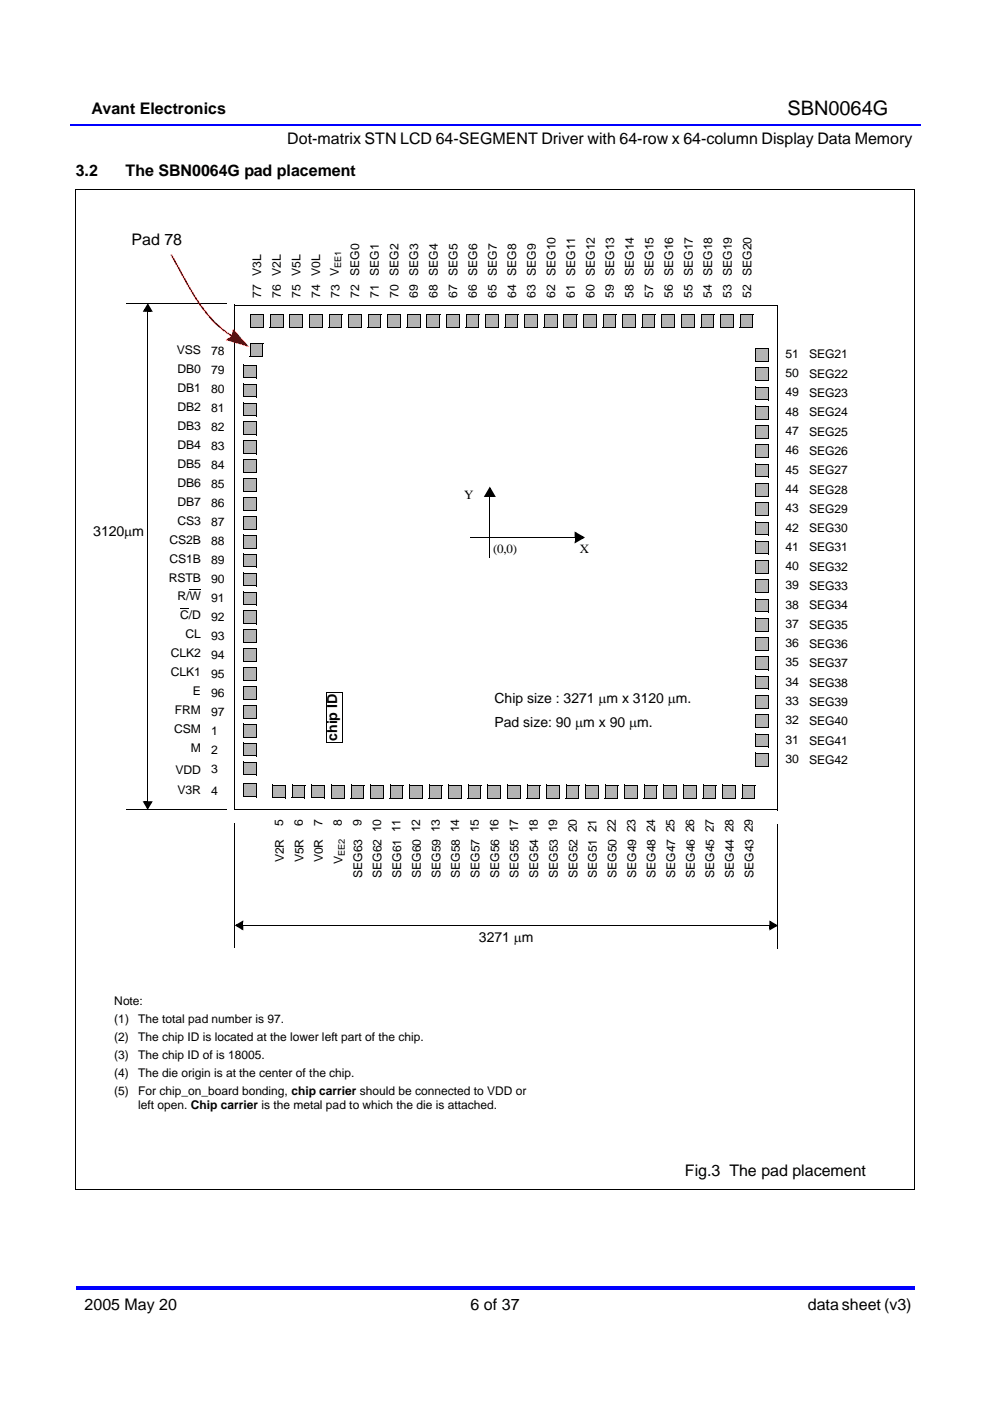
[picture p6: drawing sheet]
<svg xmlns="http://www.w3.org/2000/svg" width="210mm" height="297mm" viewBox="0 0 210 297" stroke-linecap="round" stroke-linejoin="round" font-family="sans-serif">
<path d="M14.8 26.6h180.3" fill="none" stroke="#00f" stroke-width=".42"/>
<path d="M16 272.6h177.9v.7h-177.9z" fill="#00f"/>
<path d="M49.7 64.7h115.2v107h-115.2z" fill="#fff"/>
<path d="M49.7 64.6v107.1M49.7 64.7h115.3M164.8 64.7v107.1M49.6 171.7h115.2" fill="none" stroke="#000" stroke-width=".21"/>
<path d="M160.2 114.7h2.7v2.7h-2.7z" fill="#b3b3b3"/>
<path d="M160.1 117.5h2.8M160.2 114.8h2.8M160.2 114.7v2.8M162.9 114.8v2.8" fill="none" stroke="#000" stroke-width=".21"/>
<path d="M160.2 82h2.7v2.7h-2.7z" fill="#b3b3b3"/>
<path d="M160.1 84.8h2.8M160.2 82v2.8M160.2 82.1h2.8M162.9 82.1v2.8" fill="none" stroke="#000" stroke-width=".21"/>
<path d="M160.2 118.8h2.7v2.7h-2.7z" fill="#b3b3b3"/>
<path d="M160.2 118.9h2.8M160.2 118.7v2.8M162.9 118.9v2.7M160.1 121.5h2.8" fill="none" stroke="#000" stroke-width=".21"/>
<path d="M160.2 86.1h2.7v2.7h-2.7z" fill="#b3b3b3"/>
<path d="M160.1 88.8h2.8M160.2 86v2.8M160.2 86.1h2.8M162.9 86.1v2.8" fill="none" stroke="#000" stroke-width=".21"/>
<path d="M160.2 90.2h2.7v2.7h-2.7z" fill="#b3b3b3"/>
<path d="M160.1 92.9h2.8M160.2 90.1v2.8M160.2 90.2h2.8M162.9 90.2v2.8" fill="none" stroke="#000" stroke-width=".21"/>
<path d="M160.2 94.3h2.7v2.7h-2.7z" fill="#b3b3b3"/>
<path d="M160.1 97h2.8M160.2 94.3h2.8M160.2 94.2v2.8M162.9 94.3v2.8" fill="none" stroke="#000" stroke-width=".21"/>
<path d="M160.2 98.4h2.7v2.7h-2.7z" fill="#b3b3b3"/>
<path d="M160.2 98.4h2.8M160.2 98.3v2.8M162.9 98.4v2.8M160.1 101.1h2.8" fill="none" stroke="#000" stroke-width=".21"/>
<path d="M160.2 122.9h2.7v2.7h-2.7z" fill="#b3b3b3"/>
<path d="M160.1 125.6h2.8M160.2 122.9h2.8M160.2 122.8v2.8M162.9 122.9v2.8" fill="none" stroke="#000" stroke-width=".21"/>
<path d="M160.2 102.5h2.7v2.7h-2.7z" fill="#b3b3b3"/>
<path d="M160.1 105.2h2.8M160.2 102.5h2.8M160.2 102.4v2.8M162.9 102.5v2.8" fill="none" stroke="#000" stroke-width=".21"/>
<path d="M160.2 127h2.7v2.7h-2.7z" fill="#b3b3b3"/>
<path d="M160.1 129.7h2.8M160.2 127h2.8M160.2 126.9v2.8M162.9 127v2.8" fill="none" stroke="#000" stroke-width=".21"/>
<path d="M160.2 106.6h2.7v2.7h-2.7z" fill="#b3b3b3"/>
<path d="M160.1 109.3h2.8M160.2 106.6h2.8M160.2 106.5v2.8M162.9 106.6v2.8" fill="none" stroke="#000" stroke-width=".21"/>
<path d="M160.2 131.1h2.7v2.7h-2.7z" fill="#b3b3b3"/>
<path d="M160.1 133.8h2.8M160.2 131.1h2.8M160.2 131v2.8M162.9 131.1v2.8" fill="none" stroke="#000" stroke-width=".21"/>
<path d="M160.2 110.7h2.7v2.6h-2.7z" fill="#b3b3b3"/>
<path d="M160.1 113.4h2.8M160.2 110.7h2.8M160.2 110.6v2.8M162.9 110.7v2.8" fill="none" stroke="#000" stroke-width=".21"/>
<path d="M160.2 135.2h2.7v2.7h-2.7z" fill="#b3b3b3"/>
<path d="M160.1 137.9h2.8M160.2 135.2h2.8M160.2 135.1v2.8M162.9 135.2v2.8" fill="none" stroke="#000" stroke-width=".21"/>
<path d="M160.2 155.6h2.7v2.7h-2.7z" fill="#b3b3b3"/>
<path d="M160.1 158.3h2.8M160.2 155.6h2.8M160.2 155.5v2.8M162.9 155.6v2.8" fill="none" stroke="#000" stroke-width=".21"/>
<path d="M160.2 139.3h2.7v2.7h-2.7z" fill="#b3b3b3"/>
<path d="M160.2 139.3h2.8M160.2 139.2v2.8M162.9 139.3v2.8M160.1 142h2.8" fill="none" stroke="#000" stroke-width=".21"/>
<path d="M160.2 143.4h2.7v2.6h-2.7z" fill="#b3b3b3"/>
<path d="M160.1 146.1h2.8M160.2 143.4h2.8M160.2 143.3v2.8M162.9 143.4v2.8" fill="none" stroke="#000" stroke-width=".21"/>
<path d="M160.2 147.4h2.7v2.7h-2.7z" fill="#b3b3b3"/>
<path d="M160.1 150.2h2.8M160.2 147.5h2.8M160.2 147.4v2.8M162.9 147.5v2.8" fill="none" stroke="#000" stroke-width=".21"/>
<path d="M160.2 151.5h2.7v2.7h-2.7z" fill="#b3b3b3"/>
<path d="M160.1 154.2h2.8M160.2 151.6h2.8M160.2 151.4v2.8M162.9 151.6v2.7" fill="none" stroke="#000" stroke-width=".21"/>
<path d="M160.2 159.7h2.7v2.7h-2.7z" fill="#b3b3b3"/>
<path d="M160.2 159.7h2.8M160.2 159.6v2.8M162.9 159.7v2.8M160.1 162.4h2.8" fill="none" stroke="#000" stroke-width=".21"/>
<path d="M53 72.8h2.7v2.7h-2.7z" fill="#b3b3b3"/>
<path d="M52.9 75.5h2.8M53 72.7v2.8M53 72.8h2.8M55.7 72.8v2.8" fill="none" stroke="#000" stroke-width=".21"/>
<path d="M51.7 77.4h2.7v2.7h-2.7z" fill="#b3b3b3"/>
<path d="M51.7 77.4h2.8M51.7 77.3v2.8M54.4 77.4v2.8M51.6 80.1h2.8" fill="none" stroke="#000" stroke-width=".21"/>
<path d="M51.7 81.5h2.7v2.7h-2.7z" fill="#b3b3b3"/>
<path d="M51.6 84.2h2.8M51.7 81.5h2.8M51.7 81.4v2.8M54.4 81.5v2.8" fill="none" stroke="#000" stroke-width=".21"/>
<path d="M51.7 85.5h2.7v2.7h-2.7z" fill="#b3b3b3"/>
<path d="M51.6 88.2h2.8M51.7 85.5h2.8M51.7 85.4v2.8M54.4 85.5v2.8" fill="none" stroke="#000" stroke-width=".21"/>
<path d="M51.7 89.5h2.7v2.7h-2.7z" fill="#b3b3b3"/>
<path d="M51.6 92.2h2.7M51.7 89.5h2.7M51.7 89.4v2.8M54.3 89.5v2.8" fill="none" stroke="#000" stroke-width=".21"/>
<path d="M51.7 93.5h2.7v2.7h-2.7z" fill="#b3b3b3"/>
<path d="M51.5 96.2h2.8M51.6 93.5h2.8M51.6 93.4v2.8M54.3 93.5v2.8" fill="none" stroke="#000" stroke-width=".21"/>
<path d="M51.7 97.5h2.7v2.7h-2.7z" fill="#b3b3b3"/>
<path d="M51.6 97.5h2.8M51.6 97.4v2.8M54.3 97.5v2.8M51.5 100.2h2.8" fill="none" stroke="#000" stroke-width=".21"/>
<path d="M51.7 101.5h2.7v2.7h-2.7z" fill="#b3b3b3"/>
<path d="M51.5 104.2h2.8M51.6 101.5h2.8M51.6 101.4v2.8M54.3 101.5v2.8" fill="none" stroke="#000" stroke-width=".21"/>
<path d="M51.7 105.5h2.7v2.7h-2.7z" fill="#b3b3b3"/>
<path d="M51.5 108.2h2.8M51.6 105.5h2.8M51.6 105.4v2.8M54.3 105.5v2.8" fill="none" stroke="#000" stroke-width=".21"/>
<path d="M51.7 109.5h2.7v2.7h-2.7z" fill="#b3b3b3"/>
<path d="M51.5 112.2h2.8M51.6 109.5h2.8M51.6 109.4v2.8M54.3 109.5v2.8" fill="none" stroke="#000" stroke-width=".21"/>
<path d="M51.7 113.5h2.7v2.7h-2.7z" fill="#b3b3b3"/>
<path d="M51.5 116.2h2.8M51.6 113.5h2.8M51.6 113.4v2.8M54.3 113.5v2.8" fill="none" stroke="#000" stroke-width=".21"/>
<path d="M51.7 117.5h2.7v2.7h-2.7z" fill="#b3b3b3"/>
<path d="M51.6 117.5h2.8M51.6 117.4v2.8M54.3 117.5v2.8M51.5 120.2h2.8" fill="none" stroke="#000" stroke-width=".21"/>
<path d="M51.7 121.5h2.7v2.7h-2.7z" fill="#b3b3b3"/>
<path d="M51.5 124.2h2.8M51.6 121.5h2.8M51.6 121.4v2.8M54.3 121.5v2.8" fill="none" stroke="#000" stroke-width=".21"/>
<path d="M51.7 125.5h2.7v2.7h-2.7z" fill="#b3b3b3"/>
<path d="M51.5 128.2h2.8M51.6 125.5h2.8M51.6 125.4v2.8M54.3 125.5v2.8" fill="none" stroke="#000" stroke-width=".21"/>
<path d="M51.7 129.5h2.7v2.7h-2.7z" fill="#b3b3b3"/>
<path d="M51.5 132.2h2.8M51.6 129.5h2.8M51.6 129.4v2.8M54.3 129.5v2.8" fill="none" stroke="#000" stroke-width=".21"/>
<path d="M51.7 133.5h2.7v2.7h-2.7z" fill="#b3b3b3"/>
<path d="M51.5 136.2h2.8M51.6 133.5h2.8M51.6 133.4v2.8M54.3 133.5v2.9" fill="none" stroke="#000" stroke-width=".21"/>
<path d="M51.7 137.6h2.7v2.7h-2.7z" fill="#b3b3b3"/>
<path d="M51.6 137.6h2.8M51.6 137.5v2.8M54.3 137.6v2.8M51.5 140.3h2.8" fill="none" stroke="#000" stroke-width=".21"/>
<path d="M51.7 141.6h2.7v2.7h-2.7z" fill="#b3b3b3"/>
<path d="M51.5 144.3h2.8M51.6 141.6h2.8M51.6 141.5v2.8M54.3 141.6v2.8" fill="none" stroke="#000" stroke-width=".21"/>
<path d="M51.7 145.6h2.7v2.7h-2.7z" fill="#b3b3b3"/>
<path d="M51.5 148.3h2.8M51.6 145.6h2.8M51.6 145.5v2.8M54.3 145.6v2.8" fill="none" stroke="#000" stroke-width=".21"/>
<path d="M51.7 149.6h2.7v2.7h-2.7z" fill="#b3b3b3"/>
<path d="M51.5 152.3h2.8M51.6 149.6h2.8M51.6 149.5v2.8M54.3 149.6v2.8" fill="none" stroke="#000" stroke-width=".21"/>
<path d="M62 166.5h2.7v2.7h-2.7z" fill="#b3b3b3"/>
<path d="M61.9 169.2h2.8M62 166.5h2.8M62 166.4v2.8M64.7 166.5v2.8" fill="none" stroke="#000" stroke-width=".21"/>
<path d="M66.1 166.5h2.7v2.7h-2.7z" fill="#b3b3b3"/>
<path d="M66 169.2h2.8M66.1 166.4v2.8M66.1 166.5h2.8M68.8 166.5v2.8" fill="none" stroke="#000" stroke-width=".21"/>
<path d="M74.4 166.5h2.7v2.7h-2.7z" fill="#b3b3b3"/>
<path d="M74.3 169.2h2.8M74.4 166.4v2.8M74.4 166.5h2.8M77.1 166.5v2.8" fill="none" stroke="#000" stroke-width=".21"/>
<path d="M78.6 166.5h2.7v2.7h-2.7z" fill="#b3b3b3"/>
<path d="M78.5 169.2h2.8M78.6 166.4v2.8M78.6 166.5h2.8M81.3 166.5v2.8" fill="none" stroke="#000" stroke-width=".21"/>
<path d="M82.7 166.5h2.7v2.7h-2.7z" fill="#b3b3b3"/>
<path d="M82.6 169.2h2.8M82.7 166.4v2.8M82.7 166.5h2.8M85.4 166.5v2.8" fill="none" stroke="#000" stroke-width=".21"/>
<path d="M86.9 166.5h2.7v2.7h-2.7z" fill="#b3b3b3"/>
<path d="M86.8 169.2h2.8M86.9 166.5h2.8M86.9 166.4v2.8M89.6 166.5v2.8" fill="none" stroke="#000" stroke-width=".21"/>
<path d="M91 166.5h2.7v2.7h-2.7z" fill="#b3b3b3"/>
<path d="M90.9 169.2h2.8M91 166.5h2.8M91 166.4v2.8M93.7 166.5v2.8" fill="none" stroke="#000" stroke-width=".21"/>
<path d="M95.2 166.5h2.7v2.7h-2.7z" fill="#b3b3b3"/>
<path d="M95 169.2h2.9M95.1 166.4v2.8M95.1 166.5h2.9M97.9 166.5v2.8" fill="none" stroke="#000" stroke-width=".21"/>
<path d="M99.3 166.5h2.7v2.7h-2.7z" fill="#b3b3b3"/>
<path d="M99.2 169.2h2.8M99.3 166.5h2.8M99.3 166.4v2.8M102 166.5v2.8" fill="none" stroke="#000" stroke-width=".21"/>
<path d="M103.5 166.5h2.7v2.7h-2.7z" fill="#b3b3b3"/>
<path d="M103.3 169.2h2.8M103.4 166.5h2.8M103.4 166.4v2.8M106.1 166.5v2.8" fill="none" stroke="#000" stroke-width=".21"/>
<path d="M107.6 166.5h2.7v2.7h-2.7z" fill="#b3b3b3"/>
<path d="M107.5 169.2h2.8M107.6 166.4v2.8M107.6 166.5h2.8M110.3 166.5v2.8" fill="none" stroke="#000" stroke-width=".21"/>
<path d="M111.8 166.5h2.6v2.7h-2.6z" fill="#b3b3b3"/>
<path d="M111.6 169.2h2.8M111.7 166.5h2.8M111.7 166.4v2.8M114.4 166.5v2.8" fill="none" stroke="#000" stroke-width=".21"/>
<path d="M115.9 166.5h2.7v2.7h-2.7z" fill="#b3b3b3"/>
<path d="M115.8 169.2h2.8M115.9 166.5h2.8M115.9 166.4v2.8M118.6 166.5v2.8" fill="none" stroke="#000" stroke-width=".21"/>
<path d="M120.1 166.5h2.6v2.7h-2.6z" fill="#b3b3b3"/>
<path d="M119.9 169.2h2.8M120 166.4v2.8M120 166.5h2.8M122.7 166.5v2.8" fill="none" stroke="#000" stroke-width=".21"/>
<path d="M124.2 166.5h2.7v2.7h-2.7z" fill="#b3b3b3"/>
<path d="M124.1 169.2h2.8M124.2 166.5h2.8M124.2 166.4v2.8M126.9 166.5v2.8" fill="none" stroke="#000" stroke-width=".21"/>
<path d="M128.3 166.5h2.7v2.7h-2.7z" fill="#b3b3b3"/>
<path d="M128.2 169.2h2.8M128.3 166.5h2.8M128.3 166.4v2.8M131 166.5v2.8" fill="none" stroke="#000" stroke-width=".21"/>
<path d="M132.5 166.5h2.7v2.7h-2.7z" fill="#b3b3b3"/>
<path d="M132.4 169.2h2.7M132.5 166.4v2.8M132.5 166.5h2.8M135.1 166.5v2.8" fill="none" stroke="#000" stroke-width=".21"/>
<path d="M136.6 166.5h2.7v2.7h-2.7z" fill="#b3b3b3"/>
<path d="M136.5 169.2h2.8M136.6 166.5h2.8M136.6 166.4v2.8M139.3 166.5v2.8" fill="none" stroke="#000" stroke-width=".21"/>
<path d="M140.8 166.5h2.7v2.7h-2.7z" fill="#b3b3b3"/>
<path d="M140.7 169.2h2.7M140.8 166.5h2.8M140.8 166.4v2.8M143.4 166.5v2.8" fill="none" stroke="#000" stroke-width=".21"/>
<path d="M144.9 166.5h2.7v2.7h-2.7z" fill="#b3b3b3"/>
<path d="M144.8 169.2h2.8M144.9 166.4v2.8M144.9 166.5h2.8M147.6 166.5v2.8" fill="none" stroke="#000" stroke-width=".21"/>
<path d="M149.1 166.5h2.7v2.7h-2.7z" fill="#b3b3b3"/>
<path d="M148.9 169.2h2.8M149.1 166.5h2.7M149.1 166.4v2.8M151.7 166.5v2.8" fill="none" stroke="#000" stroke-width=".21"/>
<path d="M153.2 166.5h2.7v2.7h-2.7z" fill="#b3b3b3"/>
<path d="M153.1 169.2h2.8M153.2 166.5h2.8M153.2 166.4v2.8M155.9 166.5v2.8" fill="none" stroke="#000" stroke-width=".21"/>
<path d="M157.4 166.5h2.7v2.7h-2.7z" fill="#b3b3b3"/>
<path d="M157.2 169.2h2.8M157.3 166.4v2.8M157.3 166.5h2.8M160 166.5v2.8" fill="none" stroke="#000" stroke-width=".21"/>
<path d="M61.4 66.7h2.8v2.7h-2.8z" fill="#b3b3b3"/>
<path d="M61.3 69.4h2.9M61.4 66.7h2.9M61.4 66.6v2.8M64.2 66.7v2.8" fill="none" stroke="#000" stroke-width=".21"/>
<path d="M65.6 66.7h2.7v2.7h-2.7z" fill="#b3b3b3"/>
<path d="M65.5 69.4h2.8M65.6 66.6v2.8M65.6 66.7h2.8M68.3 66.7v2.8" fill="none" stroke="#000" stroke-width=".21"/>
<path d="M69.8 66.7h2.7v2.7h-2.7z" fill="#b3b3b3"/>
<path d="M69.7 69.4h2.8M69.8 66.7h2.8M69.8 66.6v2.8M72.5 66.7v2.8" fill="none" stroke="#000" stroke-width=".21"/>
<path d="M73.9 66.7h2.7v2.7h-2.7z" fill="#b3b3b3"/>
<path d="M73.8 69.4h2.8M73.9 66.6v2.8M73.9 66.7h2.8M76.6 66.7v2.8" fill="none" stroke="#000" stroke-width=".21"/>
<path d="M78.1 66.7h2.7v2.7h-2.7z" fill="#b3b3b3"/>
<path d="M78 69.4h2.8M78.1 66.6v2.8M78.1 66.7h2.8M80.8 66.7v2.8" fill="none" stroke="#000" stroke-width=".21"/>
<path d="M82.2 66.7h2.7v2.7h-2.7z" fill="#b3b3b3"/>
<path d="M82.1 69.4h2.8M82.2 66.7h2.8M82.2 66.6v2.8M84.9 66.7v2.8" fill="none" stroke="#000" stroke-width=".21"/>
<path d="M86.4 66.7h2.7v2.7h-2.7z" fill="#b3b3b3"/>
<path d="M86.3 69.4h2.8M86.4 66.7h2.8M86.4 66.6v2.8M89.1 66.7v2.8" fill="none" stroke="#000" stroke-width=".21"/>
<path d="M90.5 66.7h2.7v2.7h-2.7z" fill="#b3b3b3"/>
<path d="M90.4 69.4h2.8M90.5 66.7h2.8M90.5 66.6v2.8M93.2 66.7v2.8" fill="none" stroke="#000" stroke-width=".21"/>
<path d="M94.7 66.7h2.7v2.7h-2.7z" fill="#b3b3b3"/>
<path d="M94.6 69.4h2.8M94.7 66.6v2.8M94.7 66.7h2.8M97.4 66.7v2.8" fill="none" stroke="#000" stroke-width=".21"/>
<path d="M98.8 66.7h2.7v2.7h-2.7z" fill="#b3b3b3"/>
<path d="M98.7 69.4h2.8M98.8 66.6v2.8M98.8 66.7h2.8M101.5 66.7v2.8" fill="none" stroke="#000" stroke-width=".21"/>
<path d="M103 66.7h2.7v2.7h-2.7z" fill="#b3b3b3"/>
<path d="M102.9 69.4h2.8M103 66.7h2.8M103 66.6v2.8M105.7 66.7v2.8" fill="none" stroke="#000" stroke-width=".21"/>
<path d="M107.1 66.7h2.7v2.7h-2.7z" fill="#b3b3b3"/>
<path d="M107 69.4h2.8M107.1 66.6v2.8M107.1 66.7h2.8M109.8 66.7v2.8" fill="none" stroke="#000" stroke-width=".21"/>
<path d="M111.3 66.7h2.7v2.7h-2.7z" fill="#b3b3b3"/>
<path d="M111.2 69.4h2.8M111.3 66.6v2.8M111.3 66.7h2.8M114 66.7v2.8" fill="none" stroke="#000" stroke-width=".21"/>
<path d="M115.4 66.7h2.7v2.7h-2.7z" fill="#b3b3b3"/>
<path d="M115.3 69.4h2.8M115.4 66.7h2.8M115.4 66.6v2.8M118.1 66.7v2.8" fill="none" stroke="#000" stroke-width=".21"/>
<path d="M119.6 66.7h2.7v2.7h-2.7z" fill="#b3b3b3"/>
<path d="M119.5 69.4h2.8M119.6 66.7h2.8M119.6 66.6v2.8M122.3 66.7v2.8" fill="none" stroke="#000" stroke-width=".21"/>
<path d="M123.7 66.7h2.7v2.7h-2.7z" fill="#b3b3b3"/>
<path d="M123.6 69.4h2.8M123.7 66.6v2.8M123.7 66.7h2.8M126.4 66.7v2.8" fill="none" stroke="#000" stroke-width=".21"/>
<path d="M127.9 66.7h2.7v2.7h-2.7z" fill="#b3b3b3"/>
<path d="M127.8 69.4h2.8M127.9 66.7h2.8M127.9 66.6v2.8M130.6 66.7v2.8" fill="none" stroke="#000" stroke-width=".21"/>
<path d="M132 66.7h2.7v2.7h-2.7z" fill="#b3b3b3"/>
<path d="M131.9 69.4h2.8M132 66.7h2.8M132 66.6v2.8M134.7 66.7v2.8" fill="none" stroke="#000" stroke-width=".21"/>
<path d="M136.2 66.7h2.7v2.7h-2.7z" fill="#b3b3b3"/>
<path d="M136.1 69.4h2.8M136.2 66.6v2.8M136.2 66.7h2.8M138.9 66.7v2.8" fill="none" stroke="#000" stroke-width=".21"/>
<path d="M140.3 66.7h2.7v2.7h-2.7z" fill="#b3b3b3"/>
<path d="M140.2 69.4h2.8M140.3 66.7h2.8M140.3 66.6v2.8M143 66.7v2.8" fill="none" stroke="#000" stroke-width=".21"/>
<path d="M144.5 66.7h2.7v2.7h-2.7z" fill="#b3b3b3"/>
<path d="M144.4 69.4h2.8M144.5 66.7h2.8M144.5 66.6v2.8M147.2 66.7v2.8" fill="none" stroke="#000" stroke-width=".21"/>
<path d="M148.6 66.7h2.7v2.7h-2.7z" fill="#b3b3b3"/>
<path d="M148.5 69.4h2.8M148.6 66.6v2.8M148.6 66.7h2.8M151.3 66.7v2.8" fill="none" stroke="#000" stroke-width=".21"/>
<path d="M152.8 66.7h2.7v2.7h-2.7z" fill="#b3b3b3"/>
<path d="M152.7 69.4h2.8M152.8 66.7h2.8M152.8 66.6v2.8M155.5 66.7v2.8" fill="none" stroke="#000" stroke-width=".21"/>
<path d="M157 66.7h2.6v2.7h-2.6z" fill="#b3b3b3"/>
<path d="M156.8 69.4h2.8M157 66.7h2.7M157 66.6v2.8M159.6 66.7v2.8" fill="none" stroke="#000" stroke-width=".21"/>
<path d="M53.1 66.7h2.7v2.7h-2.7z" fill="#b3b3b3"/>
<path d="M53 69.4h2.8M53.1 66.6v2.8M53.1 66.7h2.8M55.8 66.7v2.8" fill="none" stroke="#000" stroke-width=".21"/>
<path d="M57.3 66.7h2.7v2.7h-2.7z" fill="#b3b3b3"/>
<path d="M57.2 69.4h2.8M57.3 66.7h2.8M57.3 66.6v2.8M60 66.7v2.8" fill="none" stroke="#000" stroke-width=".21"/>
<path d="M57.8 166.5h2.8v2.7h-2.8z" fill="#b3b3b3"/>
<path d="M99.7 113.9h22.2M103.8 105.3v12.9M57.7 169.2h2.8M57.8 166.4v2.8M57.8 166.5h2.8M60.5 166.5v2.8" fill="none" stroke="#000" stroke-width=".21"/>
<path d="M103.8 103.2l1.3 2.2-.5-.1-.9-1.6 .3-.2-.9 1.8-.3-.2 1-.2v.5h-1.2zM103.8 104.9h1v.5h-1zM121.8 112.7l2.2 1.2-2.2 1.3 .1-.5 1.6-.9 .2 .3-1.8-.9 .3-.3 .1 1h-.5zM121.8 113.9h.5v1h-.5z" fill="#000"/>
<path d="M103.8 103.6l1 1.6h-1.9zM122 113.1l1.6 .8-1.6 1z" fill="#000"/>
<path d="M51.6 166.2h2.7v2.7h-2.7z" fill="#b3b3b3"/>
<path d="M51.5 168.9h2.8M51.6 166.1v2.8M51.6 166.2h2.8M54.3 166.2v2.8" fill="none" stroke="#000" stroke-width=".21"/>
<path d="M69.2 146.8h3.4v10.6h-3.4z" fill="#fff"/>
<path d="M69.1 157.4h3.5M69.2 146.7v10.7M69.2 146.9h3.5M72.6 146.9v10.6" fill="none" stroke="#000" stroke-width=".21"/>
<path d="M70.3 166.5h2.7v2.7h-2.7z" fill="#b3b3b3"/>
<path d="M70.2 169.2h2.8M70.3 166.4v2.8M70.3 166.5h2.8M73 166.5v2.8" fill="none" stroke="#000" stroke-width=".21"/>
<path d="M160.2 73.9h2.7v2.7h-2.7z" fill="#b3b3b3"/>
<path d="M160.1 76.6h2.8M160.2 73.8v2.8M160.2 73.9h2.8M162.9 73.9v2.8" fill="none" stroke="#000" stroke-width=".21"/>
<path d="M160.2 78h2.7v2.6h-2.7z" fill="#b3b3b3"/>
<path d="M160.2 77.9v2.8M160.2 78h2.8M162.9 78v2.8M160.1 80.7h2.8" fill="none" stroke="#000" stroke-width=".21"/>
<path d="M51.7 153.6h2.7v2.7h-2.7z" fill="#b3b3b3"/>
<path d="M51.5 156.3h2.8M51.6 153.6h2.8M51.6 153.5v2.8M54.3 153.6v2.8" fill="none" stroke="#000" stroke-width=".21"/>
<path d="M51.7 157.6h2.7v2.7h-2.7z" fill="#b3b3b3"/>
<path d="M51.6 157.6h2.8M51.6 157.5v2.8M54.3 157.6v2.8M51.5 160.3h2.8" fill="none" stroke="#000" stroke-width=".21"/>
<path d="M51.7 161.6h2.7v2.7h-2.7z" fill="#b3b3b3"/>
<path d="M26.6 64.3h21.4M31.3 66v104M40.2 124.9h2.4M26.6 171.7h21.4M49.7 174.5v26.5M51.5 164.3h2.8M51.6 161.6h2.8M51.6 161.5v2.8M54.3 161.6v2.8M164.9 174.7v26.4M51.5 196.2h111.7" fill="none" stroke="#000" stroke-width=".21"/>
<path d="M31.3 64.3l1.1 1.8-.5-.1-.7-1.2 .3-.2-.7 1.4-.3-.2 .8-.1v.4h-1zM31.3 65.7h.7v.4h-.7zM38.2 128.8h1.8v.2h-1.8zM30.6 169.9h.7v.4h-.7zM30.2 169.9l.6 .1 .7 1.2-.4 .2 .7-1.4 .4 .2-.9 .1v-.4h1.1l-1.1 1.8zM51.2 195.5h.4v.7h-.4zM49.8 196.2l1.8-1.1-.1 .6-1.2 .7-.2-.4 1.4 .7-.2 .4-.1-.9h.4v1.1zM163.1 195.2l1.9 1-1.9 1.1 .1-.6 1.2-.7 .3 .4-1.5-.7 .2-.4 .2 .9h-.5zM163.1 196.2h.5v.7h-.5z" fill="#000"/>
<path d="M31.3 64.7l.7 1.2h-1.4zM30.6 170.1h1.4l-.7 1.2zM50.2 196.2l1.2-.7v1.4zM163.3 195.5l1.2 .7-1.2 .7z" fill="#000"/>
<g fill="#f00">
<path d="M48.8 70.8l.6 .3-.2 .3-.5-.3z"/>
<path d="M49.4 69.7l3.5 3.9-5-1.5 .5-.3 3.9 1.2-.1 .4-2.8-3.1 .3-.3-.2 1.4-.4-.1z"/>
<path d="M48.2 71.9l.9-.8 .4 .3-1 .8z"/>
<path d="M36.1 54l.3-.1 .1 .1-.3 .2z"/>
<path d="M36.2 54.2l.3-.2a93 93 0 0 0 6.4 10.9l2.5 3 2.4 2.2-.2 .3a27.6 27.6 0 0 1-7.5-9.2z"/>
<path d="M47.8 70.1l.5 .4-.2 .2-.5-.3z"/>
<path d="M48.9 70.8l.1 .1-.2 .3-.1-.1z"/>
<path d="M48.3 70.5l.6 .3-.2 .3-.6-.4z"/>
</g>
<path d="M49.5 70.1l2.7 3.1-3.9-1.2 1-.7z" fill="#f00"/>
<path d="M16 40.1h177.9M16.1 40v212.1M193.8 40.1v212.1M16 252.1h177.9" fill="none" stroke="#000" stroke-width=".21"/>
<text font-size="4.2" x="167" y="24.3">SBN0064G</text>
<g font-size="3.4">
<text x="19.4" y="24.2">Avant Electronics</text>
<text x="60.9" y="30.5">Dot-matrix STN LCD 64-SEGMENT Driver with 64-row x 64-column Display Data Memory</text>
<text x="16" y="37.3">3.2</text>
<text x="26.6" y="37.3">The SBN0064G pad placement</text>
<text x="27.9" y="52">Pad 78</text>
<text x="145.2" y="249.3">Fig.3 The pad placement</text>
<text x="18" y="277.8">2005 May 20</text>
<text x="99.8" y="277.8">6 of 37</text>
<text x="171.3" y="277.8">data sheet (v3)</text>
</g>
<g font-size="3">
<text x="19.8" y="113.6">3120µm</text>
<text x="104.9" y="149.1">Chip size : 3271 µm x 3120 µm.</text>
<text x="104.9" y="154.2">Pad size: 90 µm x 90 µm.</text>
<text x="71.5" y="157.1" transform="rotate(-90 71.5 157.1)">chip ID</text>
<text x="101.5" y="199.7">3271 µm</text>
</g>
<g font-size="2.7">
<text x="98.4" y="105.7">Y</text>
<text x="104.5" y="117.3">(0,0)</text>
<text x="123" y="117.3">X</text>
</g>
<g font-size="2.5">
<text x="55.4" y="58.4" transform="rotate(-90 55.4 58.4)">V3L</text>
<text x="59.5" y="58.4" transform="rotate(-90 59.5 58.4)">V2L</text>
<text x="63.7" y="58.4" transform="rotate(-90 63.7 58.4)">V5L</text>
<text x="67.9" y="58.4" transform="rotate(-90 67.9 58.4)">V0L</text>
<text x="71.9" y="58.4" transform="rotate(-90 71.9 58.4)">V</text>
<text x="76.2" y="58.4" transform="rotate(-90 76.2 58.4)">SEG0</text>
<text x="80.3" y="58.4" transform="rotate(-90 80.3 58.4)">SEG1</text>
<text x="84.5" y="58.4" transform="rotate(-90 84.5 58.4)">SEG2</text>
<text x="88.7" y="58.4" transform="rotate(-90 88.7 58.4)">SEG3</text>
<text x="92.8" y="58.4" transform="rotate(-90 92.8 58.4)">SEG4</text>
<text x="97" y="58.4" transform="rotate(-90 97 58.4)">SEG5</text>
<text x="101.2" y="58.4" transform="rotate(-90 101.2 58.4)">SEG6</text>
<text x="105.3" y="58.4" transform="rotate(-90 105.3 58.4)">SEG7</text>
<text x="109.5" y="58.4" transform="rotate(-90 109.5 58.4)">SEG8</text>
<text x="113.6" y="58.4" transform="rotate(-90 113.6 58.4)">SEG9</text>
<text x="117.8" y="58.4" transform="rotate(-90 117.8 58.4)">SEG10</text>
<text x="121.9" y="58.4" transform="rotate(-90 121.9 58.4)">SEG11</text>
<text x="126.1" y="58.4" transform="rotate(-90 126.1 58.4)">SEG12</text>
<text x="130.2" y="58.4" transform="rotate(-90 130.2 58.4)">SEG13</text>
<text x="134.4" y="58.4" transform="rotate(-90 134.4 58.4)">SEG14</text>
<text x="138.6" y="58.4" transform="rotate(-90 138.6 58.4)">SEG15</text>
<text x="142.7" y="58.4" transform="rotate(-90 142.7 58.4)">SEG16</text>
<text x="146.9" y="58.4" transform="rotate(-90 146.9 58.4)">SEG17</text>
<text x="151" y="58.4" transform="rotate(-90 151 58.4)">SEG18</text>
<text x="155.2" y="58.4" transform="rotate(-90 155.2 58.4)">SEG19</text>
<text x="159.3" y="58.4" transform="rotate(-90 159.3 58.4)">SEG20</text>
<text x="55.4" y="63.1" transform="rotate(-90 55.4 63.1)">77</text>
<text x="59.5" y="63.1" transform="rotate(-90 59.5 63.1)">76</text>
<text x="63.7" y="63.1" transform="rotate(-90 63.7 63.1)">75</text>
<text x="67.9" y="63.1" transform="rotate(-90 67.9 63.1)">74</text>
<text x="72" y="63.1" transform="rotate(-90 72 63.1)">73</text>
<text x="76.2" y="63.1" transform="rotate(-90 76.2 63.1)">72</text>
<text x="80.3" y="63.1" transform="rotate(-90 80.3 63.1)">71</text>
<text x="84.5" y="63.1" transform="rotate(-90 84.5 63.1)">70</text>
<text x="88.6" y="63.1" transform="rotate(-90 88.6 63.1)">69</text>
<text x="92.8" y="63.1" transform="rotate(-90 92.8 63.1)">68</text>
<text x="96.9" y="63.1" transform="rotate(-90 96.9 63.1)">67</text>
<text x="101.1" y="63.1" transform="rotate(-90 101.1 63.1)">66</text>
<text x="105.2" y="63.1" transform="rotate(-90 105.2 63.1)">65</text>
<text x="109.4" y="63.1" transform="rotate(-90 109.4 63.1)">64</text>
<text x="113.6" y="63.1" transform="rotate(-90 113.6 63.1)">63</text>
<text x="117.7" y="63.1" transform="rotate(-90 117.7 63.1)">62</text>
<text x="121.9" y="63.1" transform="rotate(-90 121.9 63.1)">61</text>
<text x="126" y="63.1" transform="rotate(-90 126 63.1)">60</text>
<text x="130.2" y="63.1" transform="rotate(-90 130.2 63.1)">59</text>
<text x="134.3" y="63.1" transform="rotate(-90 134.3 63.1)">58</text>
<text x="138.5" y="63.1" transform="rotate(-90 138.5 63.1)">57</text>
<text x="142.6" y="63.1" transform="rotate(-90 142.6 63.1)">56</text>
<text x="146.8" y="63.1" transform="rotate(-90 146.8 63.1)">55</text>
<text x="150.9" y="63.1" transform="rotate(-90 150.9 63.1)">54</text>
<text x="155.1" y="63.1" transform="rotate(-90 155.1 63.1)">53</text>
<text x="159.3" y="63.1" transform="rotate(-90 159.3 63.1)">52</text>
<text x="37.5" y="75.1">VSS</text>
<text x="44.8" y="75.3">78</text>
<text x="166.5" y="75.9">51</text>
<text x="171.5" y="76">SEG21</text>
<text x="37.6" y="79.1">DB0</text>
<text x="37.6" y="83.1">DB1</text>
<text x="44.8" y="79.3">79</text>
<text x="44.8" y="83.3">80</text>
<text x="166.5" y="80">50</text>
<text x="171.5" y="80.1">SEG22</text>
<text x="37.6" y="87.1">DB2</text>
<text x="44.8" y="87.3">81</text>
<text x="166.5" y="88.1">48</text>
<text x="166.5" y="84.1">49</text>
<text x="171.5" y="88.3">SEG24</text>
<text x="171.5" y="84.2">SEG23</text>
<text x="37.6" y="91.1">DB3</text>
<text x="37.6" y="95.2">DB4</text>
<text x="44.8" y="91.4">82</text>
<text x="44.8" y="95.4">83</text>
<text x="166.5" y="92.2">47</text>
<text x="171.5" y="92.3">SEG25</text>
<text x="37.6" y="99.2">DB5</text>
<text x="44.8" y="99.4">84</text>
<text x="166.5" y="100.4">45</text>
<text x="166.5" y="96.3">46</text>
<text x="171.5" y="100.5">SEG27</text>
<text x="171.5" y="96.5">SEG26</text>
<text x="37.6" y="103.2">DB6</text>
<text x="37.6" y="107.2">DB7</text>
<text x="44.8" y="103.5">85</text>
<text x="44.8" y="107.5">86</text>
<text x="166.5" y="104.5">44</text>
<text x="171.5" y="104.6">SEG28</text>
<text x="37.6" y="111.2">CS3</text>
<text x="44.8" y="111.5">87</text>
<text x="166.5" y="112.7">42</text>
<text x="166.5" y="108.6">43</text>
<text x="171.5" y="112.8">SEG30</text>
<text x="171.5" y="108.7">SEG29</text>
<text x="35.9" y="115.3">CS2B</text>
<text x="35.9" y="119.3">CS1B</text>
<text x="44.8" y="115.6">88</text>
<text x="44.8" y="119.6">89</text>
<text x="166.5" y="116.8">41</text>
<text x="171.5" y="116.9">SEG31</text>
<text x="35.8" y="123.3">RSTB</text>
<text x="44.8" y="123.6">90</text>
<text x="166.5" y="124.9">39</text>
<text x="166.5" y="120.9">40</text>
<text x="171.5" y="125.1">SEG33</text>
<text x="171.5" y="121">SEG32</text>
<text x="37.6" y="127.3">R/W</text>
<text x="38.2" y="131.3">C/D</text>
<text x="44.8" y="127.7">91</text>
<text x="44.8" y="131.7">92</text>
<text x="166.5" y="129">38</text>
<text x="171.5" y="129.2">SEG34</text>
<text x="39.3" y="135.3">CL</text>
<text x="44.8" y="135.7">93</text>
<text x="166.5" y="137.2">36</text>
<text x="166.5" y="133.1">37</text>
<text x="171.5" y="137.4">SEG36</text>
<text x="171.5" y="133.3">SEG35</text>
<text x="36.2" y="139.4">CLK2</text>
<text x="36.2" y="143.4">CLK1</text>
<text x="44.8" y="139.8">94</text>
<text x="44.8" y="143.8">95</text>
<text x="166.5" y="141.3">35</text>
<text x="171.5" y="141.5">SEG37</text>
<text x="40.9" y="147.4">E</text>
<text x="44.8" y="147.8">96</text>
<text x="166.5" y="149.5">33</text>
<text x="166.5" y="145.4">34</text>
<text x="171.5" y="149.7">SEG39</text>
<text x="171.5" y="145.6">SEG38</text>
<text x="36.9" y="155.4">CSM</text>
<text x="37.1" y="151.4">FRM</text>
<text x="44.8" y="151.9">97</text>
<text x="44.8" y="155.9">1</text>
<text x="166.5" y="153.6">32</text>
<text x="171.5" y="153.8">SEG40</text>
<text x="40.5" y="159.4">M</text>
<text x="44.8" y="159.9">2</text>
<text x="166.5" y="161.8">30</text>
<text x="166.5" y="157.7">31</text>
<text x="171.5" y="162">SEG42</text>
<text x="171.5" y="157.9">SEG41</text>
<text x="37.2" y="164.1">VDD</text>
<text x="44.8" y="164">3</text>
<text x="37.6" y="168.3">V3R</text>
<text x="44.8" y="168.5">4</text>
<text x="60" y="175.1" transform="rotate(-90 60 175.1)">5</text>
<text x="64.2" y="175.1" transform="rotate(-90 64.2 175.1)">6</text>
<text x="68.3" y="175.1" transform="rotate(-90 68.3 175.1)">7</text>
<text x="72.5" y="175.1" transform="rotate(-90 72.5 175.1)">8</text>
<text x="76.6" y="175.1" transform="rotate(-90 76.6 175.1)">9</text>
<text x="80.8" y="176.5" transform="rotate(-90 80.8 176.5)">10</text>
<text x="84.9" y="176.5" transform="rotate(-90 84.9 176.5)">11</text>
<text x="89.1" y="176.5" transform="rotate(-90 89.1 176.5)">12</text>
<text x="93.2" y="176.5" transform="rotate(-90 93.2 176.5)">13</text>
<text x="97.4" y="176.5" transform="rotate(-90 97.4 176.5)">14</text>
<text x="101.6" y="176.5" transform="rotate(-90 101.6 176.5)">15</text>
<text x="105.7" y="176.5" transform="rotate(-90 105.7 176.5)">16</text>
<text x="109.9" y="176.5" transform="rotate(-90 109.9 176.5)">17</text>
<text x="114" y="176.5" transform="rotate(-90 114 176.5)">18</text>
<text x="118.2" y="176.5" transform="rotate(-90 118.2 176.5)">19</text>
<text x="122.3" y="176.5" transform="rotate(-90 122.3 176.5)">20</text>
<text x="126.5" y="176.5" transform="rotate(-90 126.5 176.5)">21</text>
<text x="130.6" y="176.5" transform="rotate(-90 130.6 176.5)">22</text>
<text x="134.7" y="176.5" transform="rotate(-90 134.7 176.5)">23</text>
<text x="138.9" y="176.5" transform="rotate(-90 138.9 176.5)">24</text>
<text x="143" y="176.5" transform="rotate(-90 143 176.5)">25</text>
<text x="147.2" y="176.5" transform="rotate(-90 147.2 176.5)">26</text>
<text x="151.3" y="176.5" transform="rotate(-90 151.3 176.5)">27</text>
<text x="155.5" y="176.5" transform="rotate(-90 155.5 176.5)">28</text>
<text x="159.6" y="176.5" transform="rotate(-90 159.6 176.5)">29</text>
<text x="60.2" y="182.8" transform="rotate(-90 60.2 182.8)">V2R</text>
<text x="64.3" y="182.8" transform="rotate(-90 64.3 182.8)">V5R</text>
<text x="68.5" y="182.8" transform="rotate(-90 68.5 182.8)">V0R</text>
<text x="72.6" y="183.2" transform="rotate(-90 72.6 183.2)">V</text>
<text x="76.8" y="186.1" transform="rotate(-90 76.8 186.1)">SEG63</text>
<text x="80.9" y="186.1" transform="rotate(-90 80.9 186.1)">SEG62</text>
<text x="85.1" y="186.1" transform="rotate(-90 85.1 186.1)">SEG61</text>
<text x="89.2" y="186.1" transform="rotate(-90 89.2 186.1)">SEG60</text>
<text x="93.4" y="186.1" transform="rotate(-90 93.4 186.1)">SEG59</text>
<text x="97.5" y="186.1" transform="rotate(-90 97.5 186.1)">SEG58</text>
<text x="101.7" y="186.1" transform="rotate(-90 101.7 186.1)">SEG57</text>
<text x="105.8" y="186.1" transform="rotate(-90 105.8 186.1)">SEG56</text>
<text x="110" y="186.1" transform="rotate(-90 110 186.1)">SEG55</text>
<text x="114.1" y="186.1" transform="rotate(-90 114.1 186.1)">SEG54</text>
<text x="118.3" y="186.1" transform="rotate(-90 118.3 186.1)">SEG53</text>
<text x="122.4" y="186.1" transform="rotate(-90 122.4 186.1)">SEG52</text>
<text x="126.6" y="186.1" transform="rotate(-90 126.6 186.1)">SEG51</text>
<text x="130.7" y="186.1" transform="rotate(-90 130.7 186.1)">SEG50</text>
<text x="134.9" y="186.1" transform="rotate(-90 134.9 186.1)">SEG49</text>
<text x="139" y="186.1" transform="rotate(-90 139 186.1)">SEG48</text>
<text x="143.2" y="186.1" transform="rotate(-90 143.2 186.1)">SEG47</text>
<text x="147.3" y="186.1" transform="rotate(-90 147.3 186.1)">SEG46</text>
<text x="151.4" y="186.1" transform="rotate(-90 151.4 186.1)">SEG45</text>
<text x="155.6" y="186.1" transform="rotate(-90 155.6 186.1)">SEG44</text>
<text x="159.7" y="186.1" transform="rotate(-90 159.7 186.1)">SEG43</text>
<text x="24.2" y="213.1">Note:</text>
<text x="24.2" y="216.9">(1)</text>
<text x="24.2" y="220.7">(2)</text>
<text x="29.3" y="220.7">The chip ID is located at the lower left part of the chip.</text>
<text x="29.3" y="216.9">The total pad number is 97.</text>
<text x="24.2" y="224.5">(3)</text>
<text x="29.3" y="224.5">The chip ID of is 18005.</text>
<text x="24.2" y="228.3">(4)</text>
<text x="24.2" y="232.1">(5)</text>
<text x="29.3" y="228.3">The die origin is at the center of the chip.</text>
<text x="29.3" y="232.1">For chip_on_board bonding, chip carrier should be connected to VDD or</text>
<text x="29.3" y="235.1">left open. Chip carrier is the metal pad to which the die is attached.</text>
</g>
<g font-size="1.9">
<text x="72.3" y="56.7" transform="rotate(-90 72.3 56.7)">EE1</text>
<text x="73.1" y="181.5" transform="rotate(-90 73.1 181.5)">EE2</text>
</g>
</svg>
